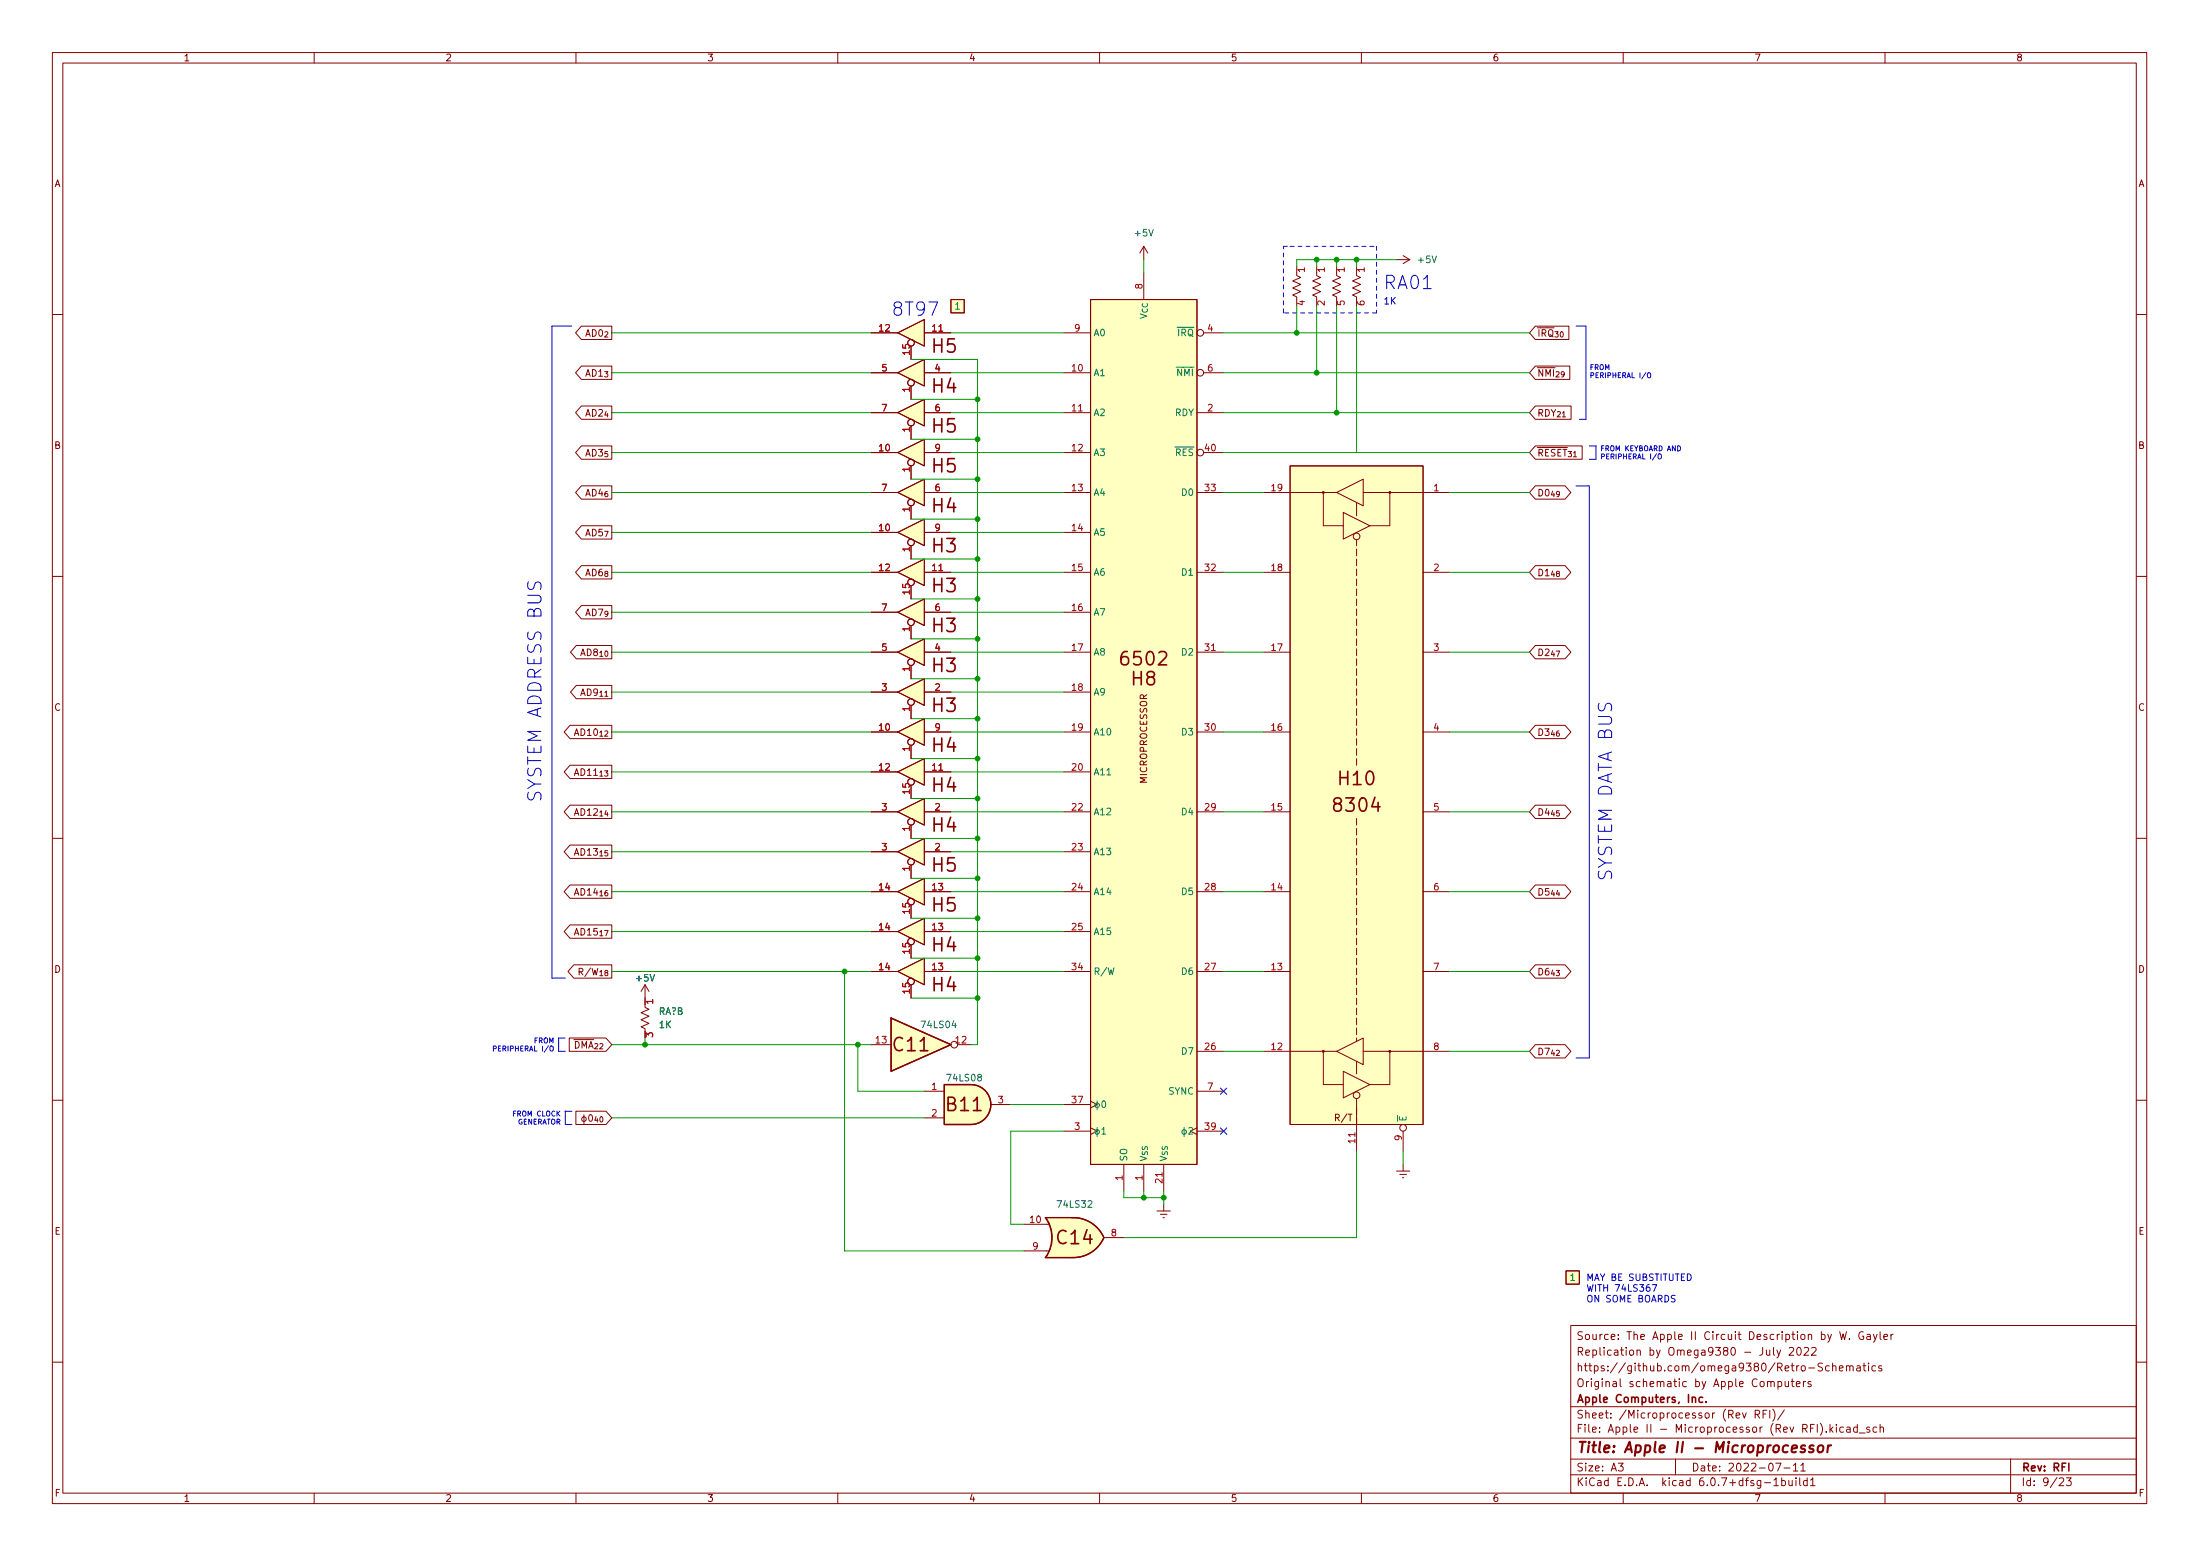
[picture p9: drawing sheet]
<svg xmlns="http://www.w3.org/2000/svg" width="420mm" height="297mm" viewBox="0 0 420 297" stroke-linecap="round" stroke-linejoin="round" font-family="sans-serif">
<g fill="none" stroke="#840000" stroke-width=".19">
<path d="M10 10h400v277h-400zM12 12h396v273h-396zM60 10v2M110 10v2M160 10v2M210 10v2M260 10v2M310 10v2M360 10v2M181.6 57.2h2.5v2.5h-2.5zM208.3 57.2h20.3v165.1h-20.3zM218.4 47v2.6"/>
<path d="M218.4 52.1v5.1M218.4 47l-.7 1.3M218.4 47l.8 1.3M247.6 52.1v.5l.8 .4-1.5 .6 1.5 .7-1.5 .7 1.5 .7-1.5 .6 .7 .4v.5M251.5 52.1v.5l.7 .4-1.5 .6 1.5 .7-1.5 .7 1.5 .7-1.5 .6 .8 .4v.5M255.3 52.1v.5l.7 .4-1.5 .6 1.5 .7-1.5 .7 1.5 .7-1.5 .6 .8 .4v.5M259.1 52.1v.5l.7 .4-1.5 .6 1.5 .7-1.5 .7 1.5 .7-1.5 .6 .8 .4v.5M266.7 49.6h2.5M268 48.8l1.2 .8M269.2 49.6l-1.2 .7M10 60h2M111 62.3h5.8v2.5h-5.8l-1.1-1.3z"/>
<path d="M111 69.9h5.8v2.5h-5.8l-1.1-1.2zM111 77.5h5.8v2.5h-5.8l-1.1-1.2zM166.4 63.5h5M166.4 71.2h5M166.4 78.8h5M171.4 63.5l5.1-2.5v5.1zM171.4 78.8l5.1-2.6v5.1zM171.4 71.2l5.1-2.6v5.1zM174 66.1v2.5M174 73.7v2.5M176.5 63.5h5.1M176.5 71.2h5.1"/>
<path d="M176.5 78.8h5.1M203.2 63.5h5.1M203.2 71.2h5.1M203.2 78.8h5.1M228.6 78.8h5.1M229.9 63.5h3.8M229.9 71.2h3.8M293.2 62.3h6.4v2.5h-6.4l-1.1-1.3zM293.2 69.9h6.6v2.5h-6.6l-1.1-1.2zM293.2 77.5h6.8v2.5h-6.8l-1.1-1.2zM408 60h2M111 92.7h5.8v2.6h-5.8l-1.1-1.3z"/>
<path d="M111 85.1h5.8v2.6h-5.8l-1.1-1.3zM166.4 86.4h5M166.4 94h5M171.4 86.4l5.1-2.5v5zM171.4 94l5.1-2.5v5.1zM174 81.3v2.6M174 88.9v2.6M174 96.6v2.5M176.5 86.4h5.1M176.5 94h5.1M203.2 86.4h5.1M203.2 94h5.1"/>
<path d="M228.6 94h5.1M229.9 86.4h3.8M241.3 94h14M246.4 88.9h25.4v125.8h-25.4zM252.7 94v6.4h3.8M255.3 94l5-2.5v5.1zM256.5 97.8l5.1 2.6-5.1 2.5zM259.1 96v2.5M260.3 94h16.6M265.4 94v6.4h-3.8M293.2 85.1h9v2.6h-9l-1.1-1.3zM293.2 92.7h5.7l1.1 1.3-1.1 1.3h-5.7l-1.1-1.3z"/>
<path d="M10 110h2M111 100.4h5.8v2.5h-5.8l-1.1-1.3zM111 115.6h5.8v2.5h-5.8l-1.1-1.2zM111 108h5.8v2.5h-5.8l-1.1-1.2zM166.4 109.3h5M166.4 101.6h5M166.4 116.9h5M171.4 109.3l5.1-2.6v5.1zM171.4 101.6l5.1-2.5v5.1zM171.4 116.9l5.1-2.6v5.1zM174 104.2v2.5M174 111.8v2.5"/>
<path d="M174 119.4v2.6M176.5 109.3h5.1M176.5 101.6h5.1M176.5 116.9h5.1M203.2 109.3h5.1M203.2 101.6h5.1M203.2 116.9h5.1M228.6 109.3h5.1M241.3 109.3h5.1M259.1 103v1.2M259.1 104.8v1.3M259.1 106.7v1.3"/>
<path d="M259.1 108.6v1.3M259.1 110.5v1.3M259.1 112.4v1.3M259.1 114.3v1.3M259.1 116.2v1.3M259.1 118.1v1.3M271.8 109.3h5.1M293.2 108h5.7l1.1 1.3-1.1 1.2h-5.7l-1.1-1.2zM408 110h2M108.9 138.5h7.9v2.5h-7.9l-1.2-1.3zM110.1 123.2h6.7v2.6h-6.7l-1.1-1.3zM110.1 130.8h6.7v2.6h-6.7l-1.1-1.3z"/>
<path d="M166.4 124.5h5M166.4 132.1h5M166.4 139.7h5M171.4 139.7l5.1-2.5v5.1zM171.4 132.1l5.1-2.5v5.1zM171.4 124.5l5.1-2.5v5zM174 127v2.6M174 134.7v2.5M176.5 124.5h5.1M176.5 132.1h5.1M176.5 139.7h5.1M203.2 124.5h5.1"/>
<path d="M203.2 132.1h5.1M203.2 139.7h5.1M228.6 124.5h5.1M228.6 139.7h5.1M241.3 124.5h5.1M241.3 139.7h5.1M259.1 120.1v1.2M259.1 122v1.2M259.1 123.9v1.2M259.1 125.8v1.2M259.1 127.7v1.2M259.1 129.6v1.2"/>
<path d="M259.1 131.5v1.3M259.1 133.4v1.3M259.1 135.3v1.3M259.1 137.2v1.3M259.1 139.1v1.3M271.8 124.5h5.1M271.8 139.7h5.1M293.2 123.2h5.7l1.1 1.3-1.1 1.3h-5.7l-1.1-1.3zM293.2 138.5h5.7l1.1 1.2-1.1 1.3h-5.7l-1.1-1.3zM108.9 153.7h7.9v2.5h-7.9l-1.2-1.2zM108.9 146.1h7.9v2.5h-7.9l-1.2-1.2zM166.4 147.4h5"/>
<path d="M166.4 155h5M171.4 147.4l5.1-2.6v5.1zM171.4 155l5.1-2.6v5.1zM174 142.3v2.5M174 149.9v2.5M174 157.5v2.6M176.5 147.4h5.1M176.5 155h5.1M203.2 147.4h5.1M203.2 155h5.1M228.6 155h5.1M241.3 155h5.1"/>
<path d="M259.1 141v1.3M259.1 142.9v1.3M259.1 144.8v1.3M259.1 156.2v1.3M259.1 158.2v1.2M271.8 155h5.1M293.2 153.7h5.7l1.1 1.3-1.1 1.2h-5.7l-1.1-1.2zM10 160h2M108.9 161.3h7.9v2.6h-7.9l-1.2-1.3zM108.9 176.6h7.9v2.5h-7.9l-1.2-1.3zM108.9 168.9h7.9v2.6h-7.9l-1.2-1.3zM166.4 170.2h5"/>
<path d="M166.4 162.6h5M166.4 177.8h5M171.4 170.2l5.1-2.5v5.1zM171.4 162.6l5.1-2.5v5zM171.4 177.8l5.1-2.5v5.1zM174 165.1v2.6M174 172.8v2.5M176.5 170.2h5.1M176.5 162.6h5.1M176.5 177.8h5.1M203.2 170.2h5.1M203.2 162.6h5.1"/>
<path d="M203.2 177.8h5.1M228.6 170.2h5.1M241.3 170.2h5.1M259.1 160.1v1.2M259.1 162v1.2M259.1 163.9v1.2M259.1 165.8v1.2M259.1 167.7v1.2M259.1 169.6v1.3M259.1 171.5v1.3M259.1 173.4v1.3M259.1 175.3v1.3"/>
<path d="M259.1 177.2v1.3M259.1 179.1v1.3M271.8 170.2h5.1M293.2 168.9h5.7l1.1 1.3-1.1 1.3h-5.7l-1.1-1.3zM408 160h2M108.7 198.2h7l1.1 1.2-1.1 1.3h-7zM109.6 184.2h7.2v2.5h-7.2l-1.1-1.2zM123.2 191.8v.5l.8 .4-1.6 .6 1.6 .7-1.6 .7 1.6 .7-1.6 .6 .8 .4v.5M123.2 188l-.8 1.3M123.2 188v2.5M123.2 188l.8 1.3M166.4 185.5h5"/>
<path d="M166.4 199.4h3.8M171.4 185.5l5.1-2.6v5.1zM174 180.4v2.5M174 188v2.5M176.5 185.5h5.1M182.9 199.4h2.5M203.2 185.5h5.1M228.6 185.5h5.1M241.3 185.5h5.1M259.1 181v1.3M259.1 182.9v1.3M259.1 184.8v1.3"/>
<path d="M259.1 186.7v1.3M259.1 188.6v1.3M259.1 190.5v1.3M259.1 192.4v1.3M259.1 194.3v1.3M259.1 196.3v1.2M259.1 198.2v.6M271.8 185.5h5.1M293.2 184.2h5.7l1.1 1.3-1.1 1.2h-5.7l-1.1-1.2zM293.2 199.4h5.7l1.1 1.3-1.1 1.3h-5.7l-1.1-1.3zM10 210h2M110 212.1h5.7l1.1 1.3-1.1 1.3h-5.7z"/>
<path d="M111.5 212.8v1.7M112.6 212.9l.1-.1a.68 .68 0 0 1 .5 .6 .68 .68 0 0 1-.5 .7l-.3-.5zM113.8 213.1l-.2 .8h.6M114.1 213.5v.7M114.7 213.2h.1a.54 .54 0 0 1 .4 .5 .54 .54 0 0 1-.4 .5 .68 .68 0 0 1-.1-1zM176.5 208.3h3.8M176.5 213.4h3.8M189.2 210.9h3.8M203.2 215.9h5.1M203.2 210.9h5.1M208.3 215.3l1.2 .6-1.2 .7M208.3 210.2l1.2 .7-1.2 .6"/>
<path d="M228.6 215.3l-1.3 .6 1.3 .7M228.6 200.7h5.1M228.6 215.9h5.1M228.6 208.3h5.1M241.3 200.7h14M252.7 200.7v6.3h3.8M255.3 200.7l5-2.5v5zM256.5 204.5l5.1 2.5-5.1 2.6zM259.1 202.6v2.4M259.1 209.7v10M260.3 200.7h16.6M265.4 200.7v6.3h-3.8"/>
<path d="M268 215.9v3.8M408 210h2M195.6 233.7h4.8M195.6 238.8h4.8M205 232.4h-5.2a6.7 6.7 0 0 1 0 7.7h5.2M210.8 236.3h3.8M214.6 222.3v5.1M218.4 222.3v5.1M221 231.2h2.5M221.6 231.8h1.3M222.1 232.4h.3M222.2 222.3v5.1"/>
<path d="M222.2 229.9v1.3M266.7 223.6h2.5M267.3 224.2h1.3M267.8 224.8h.3M268 222.3v1.3M299.1 242.6h2.5v2.5h-2.5zM300 253h108v32h-108zM337.4 257.7v.9l.4 .1 .2-.1M338 257.7v1M338.7 257.2v1.3l.2 .2M339.4 257.7l.3 1M340.1 257.7l-.5 1.4-.2 .1"/>
<path d="M341.7 257.4l.6-.2 .2 .2 .1 .2-1 1.1h1M343.3 257.4l.2-.2a.8 .8 0 0 1 .5 .8 .8 .8 0 0 1-.5 .7l-.2-.1-.2-.5zM344.6 257.4l.5-.2 .3 .2v.2l-.9 1.1h.9M346 257.4l.6-.2 .2 .2v.2l-.9 1.1h.9M351.4 254.2l.3 1.5 .3-1.1 .3 1.1 .3-1.5M353.2 255.6v.1M355.9 254.3a.7 .7 0 0 0-.9 .7 .7 .7 0 0 0 .9 .6v-.5h-.3M356.6 254.8h.5l.1 .9M357.2 255.1h-.5a.29 .29 0 0 0-.2 .3 .29 .29 0 0 0 .2 .3l.5-.1M357.8 254.7l.3 1M358.5 254.7l-.5 1.4-.2 .1M359.1 254.2v1.3l.2 .2"/>
<path d="M359.8 255.2l.7-.1-.1-.3-.4-.1-.2 .2 .1 .7h.5M361.1 254.7v1M361.6 254.7l-.3 .1-.2 .2M10 260h2M300 278.5h108M300 274.5h108M300 268.5h108M309.1 279.3h.9l-.5 .6 .4 .1v.7l-.2 .1-.6-.1M320 278.5v3M332.8 269.7l.3 1 .4-1M335.2 270l.7-.1 .2-.2-.1-.3-.2-.2h-.6v1.5M335.6 270l.5 .7"/>
<path d="M336.7 269.9h.5M337.4 269.2h-.7v1.5M338 269.2v1.5M338.2 263.9l.2-.2 .4 .1 .1 .9M338.6 269a1.72 1.72 0 0 1 0 2.3M339.1 279.3h1l-.6 1.5M339.6 263.8l.4-.1 .3 .3-.2 .6h-.5M339.6 263.7v1.5M340.8 269.1l-1.3 2M340.9 263.7l.1 .9 .4 .1 .2-.1M341.6 263.7v1M342.1 263.7h.5"/>
<path d="M342.3 263.2v1.3l.3 .2M342.5 279.7l.4-.4v1.5M343.1 264.2l.7-.1-.1-.3-.4-.1-.2 .2v.7h.6M343.9 279.7l.5-.4v1.5M344.4 263.7v1M344.9 263.7l-.3 .1-.2 .2M345.9 263.8l-.4-.1-.2 .2 .1 .2 .5 .2v.3h-.6M348.1 260.3l-.6-.1-.2 .2v.4l.6 .3 .2 .3-.3 .3-.6-.1M348.8 273.3v.1M349.4 260.8l-.5-.1-.3 .3 .2 .6h.6M349.5 271.9v1.5M349.6 272.8l.5 .6"/>
<path d="M350 260.9l.2-.2 .4 .1v.9M350 260.2v1.5M350.1 272.4l-.6 .6M350.7 271.9v.2M350.7 272.4v1M351.3 261.2l.7-.1-.1-.3-.4-.1-.2 .2 .1 .7h.5M352.1 272.5l-.5-.1-.2 .3 .1 .6h.6M352.6 260.9l.3-.2 .3 .1 .1 .9M352.6 260.7v1M352.7 272.5h.6l.1 .9M353.3 260.9l.2-.2 .3 .1 .1 .9M353.4 272.8h-.5a.29 .29 0 0 0-.3 .3 .29 .29 0 0 0 .3 .3l.5-.1"/>
<path d="M354.6 260.8h.6l.1 .9M354.7 272.5l-.4-.1-.3 .3 .1 .6h.6M354.7 271.9v1.5M355.1 273.6h1.1M355.3 261.1h-.5a.29 .29 0 0 0-.2 .3 .29 .29 0 0 0 .2 .3l.5-.1M355.8 260.7h.6M356 260.2v1.3l.4 .2M356.8 260.2v.2M356.8 260.7v1M357.1 272.5l-.4-.1-.2 .2 .1 .2 .5 .2v.3h-.6M358.2 260.8l-.4-.1-.3 .3 .1 .6h.6M358.4 272.5l-.4-.1-.3 .3 .2 .6h.5"/>
<path d="M359.1 272.6l.2-.2 .3 .1 .1 .9M359.1 271.9v1.5M359.4 260.8l-.4-.1-.2 .2 .1 .2 .5 .2v.3h-.6M384 278.5v6.5M408 260h2M60 285v2M110 285v2M160 285v2M210 285v2M260 285v2M300 281.5h108M310 285v2"/>
<path d="M337 283h1.1M338.8 282.5l.4-.4v1.5M338.8 283.6h.8M340.3 282.7l.4-.1 .3 .3-.1 .6h-.6M340.3 282.1v1.5M340.7 280.2h1.2M341.6 282.6l.1 .9 .4 .1 .2-.1M342.3 282.6v1M342.5 280.8h.9M343 282.1v.2M343 282.6v1M343.7 282.1v1.3l.2 .2"/>
<path d="M343.9 280.8h.9M345.1 282.7l-.4-.1-.3 .3 .2 .6h.5M345.1 282.1v1.5M345.8 282.5l.4-.4v1.5M345.8 283.6h.8M360 285v2M393.3 282.3l.5-.2 .3 .2v.2l-.9 1.1h.9M394.6 282.1h1l-.5 .6 .4 .1v.7l-.2 .1-.7-.1"/>
<circle cx="174" cy="65.4" r=".63"/>
<circle cx="174" cy="73.1" r=".63"/>
<circle cx="229.2" cy="71.2" r=".63"/>
<circle cx="229.2" cy="63.5" r=".63"/>
<circle cx="174" cy="95.9" r=".63"/>
<circle cx="174" cy="88.3" r=".63"/>
<circle cx="174" cy="80.7" r=".63"/>
<circle cx="229.2" cy="86.4" r=".63"/>
<circle cx="174" cy="111.2" r=".63"/>
<circle cx="174" cy="103.5" r=".63"/>
<circle cx="174" cy="118.8" r=".63"/>
<circle cx="259.1" cy="102.4" r=".63"/>
<circle cx="174" cy="126.4" r=".63"/>
<circle cx="174" cy="134" r=".63"/>
<circle cx="174" cy="149.3" r=".63"/>
<circle cx="174" cy="156.9" r=".63"/>
<circle cx="174" cy="141.6" r=".63"/>
<circle cx="174" cy="179.7" r=".63"/>
<circle cx="174" cy="164.5" r=".63"/>
<circle cx="174" cy="172.1" r=".63"/>
<circle cx="174" cy="187.4" r=".63"/>
<circle cx="182.2" cy="199.4" r=".63"/>
<circle cx="111.5" cy="213.6" r=".44"/>
<circle cx="259.1" cy="209.1" r=".63"/>
<circle cx="268" cy="215.3" r=".63"/>
</g>
<path d="M323.2 266.9l.2-.2 .4 .1v.9M325.2 266.8l-.4-.1-.3 .3 .1 .6h.6M325.8 267.6v.1M395.1 279.3v1.5" fill="none" stroke="#840000" stroke-width=".3"/>
<path d="M342.2 276.6l1-.2-.1-.4h-.7l-.2 1 .2 .2 .6-.1M344.7 276a.49 .49 0 0 0-.7 .3l.2 .3 .5 .1v.3l-.3 .2-.6-.1M346.4 276a.49 .49 0 0 0-.8 .3v.2l.7 .2 .1 .2-.4 .3-.5-.1M347.3 276.1a.52 .52 0 0 1 .5-.2 .52 .52 0 0 1 .4 .4v.6a.55 .55 0 0 1-.6 .4 .55 .55 0 0 1-.5-.4zM349.1 275.9l-.1 1.3M349.7 275.9l-.4 .1-.2 .3" fill="none" stroke="#840000" stroke-width=".4"/>
<g fill="#ffffc2" stroke="#ffffc2" stroke-width=".19">
<path d="M171.4 109.3l5.1-2.6v5.1z"/>
<path d="M171.4 170.2l5.1-2.5v5.1z"/>
<path d="M171.4 162.6l5.1-2.5v5z"/>
<path d="M171.4 63.5l5.1-2.5v5.1z"/>
<path d="M208.3 57.2h20.3v165.1h-20.3z"/>
<path d="M255.3 200.7l5-2.5v5z"/>
<path d="M255.3 94l5-2.5v5.1z"/>
<path d="M256.5 204.5l5.1 2.5-5.1 2.6z"/>
<path d="M256.5 97.8l5.1 2.6-5.1 2.5z"/>
<path d="M246.4 88.9h25.4v125.8h-25.4z"/>
<path d="M299.1 242.6h2.5v2.5h-2.5z"/>
<path d="M171.4 86.4l5.1-2.5v5z"/>
<path d="M171.4 78.8l5.1-2.6v5.1z"/>
<path d="M171.4 177.8l5.1-2.5v5.1z"/>
<path d="M171.4 147.4l5.1-2.6v5.1z"/>
<path d="M171.4 155l5.1-2.6v5.1z"/>
<path d="M171.4 101.6l5.1-2.5v5.1z"/>
<path d="M171.4 94l5.1-2.5v5.1z"/>
<path d="M170.2 194.3l11.4 5.1-11.4 5.1z"/>
<path d="M171.4 185.5l5.1-2.6v5.1z"/>
<path d="M171.4 116.9l5.1-2.6v5.1z"/>
<path d="M171.4 71.2l5.1-2.6v5.1z"/>
<path d="M171.4 139.7l5.1-2.5v5.1z"/>
<path d="M171.4 132.1l5.1-2.5v5.1z"/>
<path d="M171.4 124.5l5.1-2.5v5z"/>
<path d="M199.6 232.4h5.1z"/>
<path d="M199.6 240.1h5.1z"/>
<path d="M199.8 232.4h5.2v7.7h-5.2a6.6 6.6 0 0 0 0-7.7z"/>
<path d="M204.7 232.4a6.4 6.4 0 0 1 6.1 3.9l-5.8 2.6z"/>
<path d="M205 233.7l5.8 2.6a6.3 6.3 0 0 1-6.1 3.8z"/>
<path d="M180.3 207h5.1v7.7h-5.1z"/>
<path d="M185.4 207a3.8 3.8 0 0 1 3.8 3.9 3.8 3.8 0 0 1-3.8 3.8z"/>
<path d="M181.6 57.2h2.5v2.5h-2.5z"/>
</g>
<g fill="none" stroke="#006464" stroke-width=".19">
<path d="M217.7 59.9l1.3 .4-1.3 .5M218.2 59a.45 .45 0 0 0 .4 .6 .45 .45 0 0 0 .5-.6M218.2 58a.45 .45 0 0 0 .4 .6 .45 .45 0 0 0 .5-.6M209.5 210.2v1.7M209.5 215.2v1.7M210.4 215.6l.4-.4v1.3M210.4 216.5h.8M210.6 210.2h.1a.68 .68 0 0 1 .5 .6 .68 .68 0 0 1-.5 .6 .84 .84 0 0 1-.1-1.2zM218.2 219.8v.6h.3l.2-.5 .3-.1 .2 .2-.1 .4M218.2 218.9l-.1 .4 .2 .2 .3-.1 .2-.5h.3v.6M222 219.8v.6h.3l.2-.5 .3-.1 .2 .2-.1 .4M222 218.9l-.1 .4 .2 .2 .3-.1 .2-.5h.3v.6"/>
<path d="M226.1 215.2v1.7M227 215.4l.5-.2 .3 .4-.8 .9h.8M217.7 220.7l1.3 .5-1.3 .4M221.6 220.7l1.2 .5-1.2 .4"/>
<circle cx="209.5" cy="216.1" r=".44"/>
<circle cx="209.5" cy="211" r=".44"/>
<circle cx="226.1" cy="216.1" r=".44"/>
</g>
<g fill="#840000" stroke="#840000" stroke-width=".19">
<circle cx="252.7" cy="200.7" r=".18"/>
<circle cx="252.7" cy="94" r=".18"/>
<circle cx="265.4" cy="200.7" r=".18"/>
<circle cx="265.4" cy="94" r=".18"/>
</g>
<path d="M170.2 194.3l11.4 5.1-11.4 5.1zM180.3 207h5.1a3.8 3.8 0 0 1 3.8 3.9 3.8 3.8 0 0 1-3.8 3.8h-5.1zM199.6 232.4h5.1a6.4 6.4 0 0 1 6.1 3.9M199.6 232.5a6.6 6.6 0 0 1 0 7.6h5.1a6.3 6.3 0 0 0 6.1-3.8" fill="none" stroke="#840000" stroke-width=".25"/>
<g fill="none" stroke="#0000c2" stroke-width=".19">
<path d="M109.2 62.3h-3.8v124.4h2.5M301 62.3h1.9v17.7h-1.3M314.7 71.3l.2-.1 .3 .1 .1 .5-.2 .3h-.2l-.2-.1zM301 92.7h2.5v109.3h-2.5M303.5 85.1h1.3v2.6M316.7 86.8l.2-.1 .3 .1 .1 .5-.1 .3h-.3l-.2-.1zM320.4 85.1a.48 .48 0 0 1 .6 .5 .48 .48 0 0 1-.6 .5zM107.9 198.2h-1.2v2.5M94.2 200.2l.5-.1v-.3l-.5-.1v.9M109.2 212.1h-1.3v2.6h1.3M315.5 245.2h.9l-.5 1.3M319.9 247.3h-.5l-.2 .2 .1 .3 .5 .3v.3l-.1 .1h-.5"/>
<path d="M322.3 243.2a.64 .64 0 0 1 .7 .6 .64 .64 0 0 1-.7 .7z"/>
</g>
<path d="M245.1 59.7v-12.7M245.1 47h1.3M246.4 47h16.5M262.9 59.7h-17.8M262.9 47v12.7" fill="none" stroke="#0000c2" stroke-width=".19" stroke-dasharray=".8 .8"/>
<g fill="none" stroke="#009600" stroke-width=".19">
<path d="M218.4 49.6v2.5M247.6 58.5v5M251.5 49.6v1.2M251.5 58.5v12.7M255.3 49.6v1.2M255.3 58.5v20.3M259.1 49.6v1.2M259.1 58.5v27.9M266.7 49.6h-19.1v1.2M116.8 63.5h49.6M116.8 78.8h49.6M116.8 71.2h49.6"/>
<path d="M174 68.6h12.7v130.8h-1.3M174 76.2h12.7M181.6 63.5h21.6M181.6 78.8h21.6M181.6 71.2h21.6M233.7 63.5h58.4M233.7 78.8h58.4M233.7 71.2h58.4M116.8 86.4h49.6M116.8 94h49.6M174 99.1h12.7M174 91.5h12.7"/>
<path d="M174 83.9h12.7M181.6 86.4h21.6M181.6 94h21.6M233.7 86.4h58.4M233.7 94h7.6M276.9 94h15.2M116.8 101.6h49.6M116.8 109.3h49.6M116.8 116.9h49.6M174 114.3h12.7M174 106.7h12.7M181.6 101.6h21.6"/>
<path d="M181.6 109.3h21.6M181.6 116.9h21.6M233.7 109.3h7.6M276.9 109.3h15.2M116.8 124.5h49.6M116.8 139.7h49.6M116.8 132.1h49.6M174 137.2h12.7M174 122h12.7M174 129.6h12.7M181.6 124.5h21.6M181.6 139.7h21.6"/>
<path d="M181.6 132.1h21.6M233.7 124.5h7.6M233.7 139.7h7.6M276.9 124.5h15.2M276.9 139.7h15.2M116.8 155h49.6M116.8 147.4h49.6M174 152.4h12.7M174 144.8h12.7M181.6 155h21.6M181.6 147.4h21.6M233.7 155h7.6"/>
<path d="M276.9 155h15.2M116.8 170.2h49.6M116.8 177.8h49.6M116.8 162.6h49.6M174 160.1h12.7M174 167.7h12.7M174 175.3h12.7M181.6 170.2h21.6M181.6 177.8h21.6M181.6 162.6h21.6M233.7 170.2h7.6M276.9 170.2h15.2"/>
<path d="M116.8 185.5h49.6M116.8 199.4h49.6M123.2 198.2v1.2M161.3 185.5v53.3h34.3M163.8 199.4v8.9h12.7M174 182.9h12.7M174 190.5h12.7M181.6 185.5h21.6M233.7 185.5h7.6M276.9 185.5h15.2M116.8 213.4h59.7M193 210.9h10.2"/>
<path d="M203.2 215.9h-10.2v17.8h2.6M233.7 200.7h7.6M259.1 219.7v16.6h-44.5M268 219.7v2.6M276.9 200.7h15.2M214.6 227.4v1.2h7.6M218.4 227.4v1.2M222.2 227.4v2.5"/>
</g>
<path d="M233.1 207.7l1.2 1.2M233.1 215.3l1.2 1.2M234.3 207.7l-1.2 1.2M234.3 215.3l-1.2 1.2" fill="none" stroke="#000084" stroke-width=".19"/>
<g fill="#009600" stroke="#009600" stroke-width=".19">
<circle cx="186.7" cy="106.7" r=".46"/>
<circle cx="186.7" cy="83.9" r=".46"/>
<circle cx="186.7" cy="91.5" r=".46"/>
<circle cx="186.7" cy="122" r=".46"/>
<circle cx="186.7" cy="129.6" r=".46"/>
<circle cx="186.7" cy="137.2" r=".46"/>
<circle cx="186.7" cy="160.1" r=".46"/>
<circle cx="161.3" cy="185.5" r=".46"/>
<circle cx="186.7" cy="167.7" r=".46"/>
<circle cx="186.7" cy="152.4" r=".46"/>
<circle cx="163.8" cy="199.4" r=".46"/>
<circle cx="186.7" cy="144.8" r=".46"/>
<circle cx="251.5" cy="49.6" r=".46"/>
<circle cx="255.3" cy="49.6" r=".46"/>
<circle cx="259.1" cy="49.6" r=".46"/>
<circle cx="186.7" cy="190.5" r=".46"/>
<circle cx="222.2" cy="228.6" r=".46"/>
<circle cx="186.7" cy="182.9" r=".46"/>
<circle cx="186.7" cy="175.3" r=".46"/>
<circle cx="218.4" cy="228.6" r=".46"/>
<circle cx="251.5" cy="71.2" r=".46"/>
<circle cx="247.6" cy="63.5" r=".46"/>
<circle cx="255.3" cy="78.8" r=".46"/>
<circle cx="186.7" cy="114.3" r=".46"/>
<circle cx="186.7" cy="99.1" r=".46"/>
<circle cx="186.7" cy="76.2" r=".46"/>
<circle cx="123.2" cy="199.4" r=".46"/>
</g>
<g font-size="3.5" fill="#0000c2">
<text x="264.2" y="55.2">RA01</text>
<text x="170.2" y="60.3">8T97</text>
<text x="103.4" y="151.8" transform="rotate(-90 103.4 151.8)">SYSTEM ADDRESS BUS</text>
<text x="307.9" y="168.3" transform="rotate(-90 307.9 168.3)">SYSTEM DATA BUS</text>
</g>
<g font-size="3.5" fill="#840000">
<text x="178.1" y="67.3">H5</text>
<text x="178.1" y="75">H4</text>
<text x="178.1" y="82.6">H5</text>
<text x="178.1" y="90.2">H5</text>
<text x="178.1" y="97.8">H4</text>
<text x="178.1" y="105.4">H3</text>
<text x="178.1" y="113.1">H3</text>
<text x="178.1" y="120.7">H3</text>
<text x="178.1" y="128.3">H3</text>
<text x="214.5" y="127">6502</text>
<text x="216.2" y="130.8">H8</text>
<text x="178.1" y="135.9">H3</text>
<text x="178.1" y="143.5">H4</text>
<text x="255.8" y="149.9">H10</text>
<text x="178.1" y="151.2">H4</text>
<text x="255.1" y="155">8304</text>
<text x="178.1" y="158.8">H4</text>
<text x="178.1" y="166.4">H5</text>
<text x="178.1" y="174">H5</text>
<text x="178.1" y="181.6">H4</text>
<text x="178.1" y="189.3">H4</text>
<text x="170.7" y="200.7">C11</text>
<text x="180.9" y="212.1">B11</text>
<text x="202" y="237.5">C14</text>
</g>
<text font-size="2.8" fill="#840000" x="301" y="277.3">Title: Apple II - Microprocessor</text>
<g font-size="2.1" fill="#840000">
<text x="301" y="255.8">Source: The Apple II Circuit Description by W. Gayler</text>
<text x="301" y="261.8">https://github.com/omega9380/Retro-Schematics</text>
<text x="301" y="258.8">Replication by Omega9380 - July 2022</text>
<text x="301" y="267.8">Apple Computers, Inc.</text>
<text x="301" y="264.8">Original schematic by Apple Computers</text>
<text x="301" y="273.5">File: Apple II - Microprocessor (Rev RFI).kicad_sch</text>
<text x="301" y="270.8">Sheet: /Microprocessor (Rev RFI)/</text>
<text x="301" y="280.9">Size: A3</text>
<text x="323" y="280.9">Date: 2022-07-11</text>
<text x="386" y="280.9">Rev: RFI</text>
<text x="301" y="283.7">KiCad E.D.A. kicad 6.0.7+dfsg-1build1</text>
<text x="386" y="283.7">Id: 9/23</text>
</g>
<g font-size="1.8" fill="#840000">
<text x="35" y="11.7">1</text>
<text x="85" y="11.7">2</text>
<text x="135" y="11.7">3</text>
<text x="185" y="11.7">4</text>
<text x="235" y="11.7">5</text>
<text x="285" y="11.7">6</text>
<text x="335" y="11.7">7</text>
<text x="385" y="11.7">8</text>
<text x="10.3" y="35.7">A</text>
<text x="408.3" y="35.7">A</text>
<text x="109.5" y="64.3">AD0_{2}</text>
<text x="293.5" y="64.3">~{IRQ}_{30}</text>
<text x="109.5" y="71.9">AD1_{3}</text>
<text x="293.5" y="71.9">~{NMI}_{29}</text>
<text x="109.5" y="79.5">AD2_{4}</text>
<text x="293.5" y="79.5">RDY_{21}</text>
<text x="10.3" y="85.7">B</text>
<text x="109.5" y="87.1">AD3_{5}</text>
<text x="408.3" y="85.7">B</text>
<text x="109.5" y="94.7">AD4_{6}</text>
<text x="293.5" y="94.7">D0_{49}</text>
<text x="109.5" y="102.4">AD5_{7}</text>
<text x="109.5" y="110">AD6_{8}</text>
<text x="293.5" y="110">D1_{48}</text>
<text x="109.5" y="117.6">AD7_{9}</text>
<text x="108.5" y="125.2">AD8_{10}</text>
<text x="293.5" y="125.2">D2_{47}</text>
<text x="10.3" y="135.7">C</text>
<text x="108.5" y="132.8">AD9_{11}</text>
<text x="408.3" y="135.7">C</text>
<text x="107.5" y="140.5">AD10_{12}</text>
<text x="293.5" y="140.5">D3_{46}</text>
<text x="107.5" y="148.1">AD11_{13}</text>
<text x="219.1" y="149.6" transform="rotate(-90 219.1 149.6)">MICROPROCESSOR</text>
<text x="107.5" y="155.7">AD12_{14}</text>
<text x="293.5" y="155.7">D4_{45}</text>
<text x="107.5" y="163.3">AD13_{15}</text>
<text x="107.5" y="170.9">AD14_{16}</text>
<text x="293.5" y="170.9">D5_{44}</text>
<text x="107.5" y="178.6">AD15_{17}</text>
<text x="10.3" y="185.7">D</text>
<text x="408.3" y="185.7">D</text>
<text x="108.6" y="186.2">R/W_{18}</text>
<text x="293.5" y="186.2">D6_{43}</text>
<text x="293.5" y="201.4">D7_{42}</text>
<text x="255.1" y="214">R/T</text>
<text x="10.4" y="235.7">E</text>
<text x="408.4" y="235.7">E</text>
<text x="10.4" y="285.7">F</text>
<text x="35" y="286.7">1</text>
<text x="85" y="286.7">2</text>
<text x="135" y="286.7">3</text>
<text x="185" y="286.7">4</text>
<text x="235" y="286.7">5</text>
<text x="285" y="286.7">6</text>
<text x="335" y="286.7">7</text>
<text x="385" y="286.7">8</text>
<text x="408.4" y="285.7">F</text>
</g>
<g font-size="1.8" fill="#006464">
<text x="216.8" y="45.1">+5V</text>
<text x="270.9" y="50.2">+5V</text>
<text x="182.4" y="59.1">1</text>
<text x="208.8" y="64.2">A0</text>
<text x="223.6" y="64.2">~{IRQ}</text>
<text x="208.8" y="71.8">A1</text>
<text x="223.5" y="71.8">~{NMI}</text>
<text x="208.8" y="79.4">A2</text>
<text x="224.4" y="79.4">RDY</text>
<text x="208.8" y="87">A3</text>
<text x="223.1" y="87">~{RES}</text>
<text x="208.8" y="94.7">A4</text>
<text x="225.8" y="94.7">D0</text>
<text x="208.8" y="102.3">A5</text>
<text x="208.8" y="109.9">A6</text>
<text x="225.8" y="109.9">D1</text>
<text x="208.8" y="117.5">A7</text>
<text x="208.8" y="125.1">A8</text>
<text x="225.8" y="125.1">D2</text>
<text x="208.8" y="132.8">A9</text>
<text x="208.8" y="140.4">A10</text>
<text x="225.8" y="140.4">D3</text>
<text x="208.8" y="148">A11</text>
<text x="208.8" y="155.6">A12</text>
<text x="225.8" y="155.6">D4</text>
<text x="208.8" y="163.2">A13</text>
<text x="208.8" y="170.9">A14</text>
<text x="225.8" y="170.9">D5</text>
<text x="208.8" y="178.5">A15</text>
<text x="121.6" y="187.4">+5V</text>
<text x="208.8" y="186.1">R/W</text>
<text x="225.8" y="186.1">D6</text>
<text x="125.7" y="193.7">RA?B</text>
<text x="125.9" y="196.3">1K</text>
<text x="176.2" y="196.3">74LS04</text>
<text x="225.8" y="201.3">D7</text>
<text x="181.1" y="206.4">74LS08</text>
<text x="223.2" y="209">SYNC</text>
<text x="268.6" y="214.2" transform="rotate(-90 268.6 214.2)">~{E}</text>
<text x="215.3" y="221.8" transform="rotate(-90 215.3 221.8)">SO</text>
<text x="202.1" y="230.5">74LS32</text>
<text x="299.9" y="244.5">1</text>
</g>
<g font-size="1.8" fill="#a90000">
<text x="249.2" y="52" transform="rotate(-90 249.2 52)">1</text>
<text x="253" y="52" transform="rotate(-90 253 52)">1</text>
<text x="256.8" y="52" transform="rotate(-90 256.8 52)">1</text>
<text x="260.6" y="52" transform="rotate(-90 260.6 52)">1</text>
<text x="218.2" y="55.1" transform="rotate(-90 218.2 55.1)">8</text>
<text x="249.2" y="58.3" transform="rotate(-90 249.2 58.3)">4</text>
<text x="253" y="58.3" transform="rotate(-90 253 58.3)">2</text>
<text x="256.8" y="58.3" transform="rotate(-90 256.8 58.3)">5</text>
<text x="260.6" y="58.3" transform="rotate(-90 260.6 58.3)">6</text>
<text x="167.9" y="63.3">12</text>
<text x="178.1" y="63.3">11</text>
<text x="205.2" y="63.3">9</text>
<text x="230.6" y="63.3">4</text>
<text x="168.4" y="70.9">5</text>
<text x="173.7" y="67.7" transform="rotate(-90 173.7 67.7)">15</text>
<text x="178.6" y="70.9">4</text>
<text x="204.8" y="70.9">10</text>
<text x="230.6" y="70.9">6</text>
<text x="173.7" y="74.8" transform="rotate(-90 173.7 74.8)">1</text>
<text x="168.4" y="78.5">7</text>
<text x="173.7" y="82.4" transform="rotate(-90 173.7 82.4)">1</text>
<text x="178.6" y="78.5">6</text>
<text x="204.8" y="78.5">11</text>
<text x="230.6" y="78.5">2</text>
<text x="167.9" y="86.1">10</text>
<text x="178.6" y="86.1">9</text>
<text x="204.8" y="86.1">12</text>
<text x="230.2" y="86.1">40</text>
<text x="168.4" y="93.8">7</text>
<text x="173.7" y="90.1" transform="rotate(-90 173.7 90.1)">1</text>
<text x="178.6" y="93.8">6</text>
<text x="204.8" y="93.8">13</text>
<text x="230.2" y="93.8">33</text>
<text x="242.9" y="93.8">19</text>
<text x="273.8" y="93.8">1</text>
<text x="167.9" y="101.4">10</text>
<text x="173.7" y="97.7" transform="rotate(-90 173.7 97.7)">1</text>
<text x="178.6" y="101.4">9</text>
<text x="204.8" y="101.4">14</text>
<text x="173.7" y="105.3" transform="rotate(-90 173.7 105.3)">1</text>
<text x="167.9" y="109">12</text>
<text x="173.7" y="113.4" transform="rotate(-90 173.7 113.4)">15</text>
<text x="178.1" y="109">11</text>
<text x="204.8" y="109">15</text>
<text x="230.2" y="109">32</text>
<text x="242.9" y="109">18</text>
<text x="273.8" y="109">2</text>
<text x="168.4" y="116.6">7</text>
<text x="178.6" y="116.6">6</text>
<text x="204.8" y="116.6">16</text>
<text x="168.4" y="124.2">5</text>
<text x="173.7" y="120.5" transform="rotate(-90 173.7 120.5)">1</text>
<text x="178.6" y="124.2">4</text>
<text x="204.8" y="124.2">17</text>
<text x="230.2" y="124.2">31</text>
<text x="242.9" y="124.2">17</text>
<text x="273.8" y="124.2">3</text>
<text x="168.4" y="131.9">3</text>
<text x="173.7" y="128.2" transform="rotate(-90 173.7 128.2)">1</text>
<text x="178.6" y="131.9">2</text>
<text x="204.8" y="131.9">18</text>
<text x="173.7" y="135.8" transform="rotate(-90 173.7 135.8)">1</text>
<text x="167.9" y="139.5">10</text>
<text x="173.7" y="143.4" transform="rotate(-90 173.7 143.4)">1</text>
<text x="178.6" y="139.5">9</text>
<text x="204.8" y="139.5">19</text>
<text x="230.2" y="139.5">30</text>
<text x="242.9" y="139.5">16</text>
<text x="273.8" y="139.5">4</text>
<text x="167.9" y="147.1">12</text>
<text x="178.1" y="147.1">11</text>
<text x="204.8" y="147.1">20</text>
<text x="168.4" y="154.7">3</text>
<text x="173.7" y="151.5" transform="rotate(-90 173.7 151.5)">15</text>
<text x="178.6" y="154.7">2</text>
<text x="204.8" y="154.7">22</text>
<text x="230.2" y="154.7">29</text>
<text x="242.9" y="154.7">15</text>
<text x="273.8" y="154.7">5</text>
<text x="173.7" y="158.6" transform="rotate(-90 173.7 158.6)">1</text>
<text x="168.4" y="162.3">3</text>
<text x="173.7" y="166.3" transform="rotate(-90 173.7 166.3)">1</text>
<text x="178.6" y="162.3">2</text>
<text x="204.8" y="162.3">23</text>
<text x="167.9" y="170">14</text>
<text x="178.1" y="170">13</text>
<text x="204.8" y="170">24</text>
<text x="230.2" y="170">28</text>
<text x="242.9" y="170">14</text>
<text x="273.8" y="170">6</text>
<text x="167.9" y="177.6">14</text>
<text x="173.7" y="174.4" transform="rotate(-90 173.7 174.4)">15</text>
<text x="178.1" y="177.6">13</text>
<text x="204.8" y="177.6">25</text>
<text x="167.9" y="185.2">14</text>
<text x="173.7" y="182" transform="rotate(-90 173.7 182)">15</text>
<text x="178.1" y="185.2">13</text>
<text x="204.8" y="185.2">34</text>
<text x="230.2" y="185.2">27</text>
<text x="242.9" y="185.2">13</text>
<text x="273.8" y="185.2">7</text>
<text x="124.7" y="191.7" transform="rotate(-90 124.7 191.7)">1</text>
<text x="173.7" y="189.6" transform="rotate(-90 173.7 189.6)">15</text>
<text x="124.7" y="198" transform="rotate(-90 124.7 198)">3</text>
<text x="167.3" y="199.2">13</text>
<text x="182.5" y="199.2">12</text>
<text x="230.2" y="200.4">26</text>
<text x="242.9" y="200.4">12</text>
<text x="273.8" y="200.4">8</text>
<text x="177.9" y="208.1">1</text>
<text x="230.6" y="208.1">7</text>
<text x="177.9" y="213.1">2</text>
<text x="190.6" y="210.6">3</text>
<text x="204.8" y="210.6">37</text>
<text x="205.2" y="215.7">3</text>
<text x="230.2" y="215.7">39</text>
<text x="258.8" y="218.2" transform="rotate(-90 258.8 218.2)">11</text>
<text x="267.7" y="217.7" transform="rotate(-90 267.7 217.7)">9</text>
<text x="214.4" y="225.3" transform="rotate(-90 214.4 225.3)">1</text>
<text x="218.2" y="225.3" transform="rotate(-90 218.2 225.3)">1</text>
<text x="222" y="225.8" transform="rotate(-90 222 225.8)">21</text>
<text x="196.8" y="233.5">10</text>
<text x="197.2" y="238.5">9</text>
<text x="212.2" y="236">8</text>
</g>
<g font-size="1.8" fill="#0000c2">
<text x="264.2" y="58.1">1K</text>
<text x="293.5" y="87.1">~{RESET}_{31}</text>
<text x="105.7" y="200.2">~{DMA}_{22}</text>
<text x="302.9" y="244.5">MAY BE SUBSTITUTED</text>
<text x="302.9" y="246.6">WITH 74LS367</text>
<text x="302.9" y="248.6">ON SOME BOARDS</text>
</g>
<g font-size="1.3" fill="#0000c2">
<text x="303.5" y="70.6">FROM</text>
<text x="303.5" y="72.2">PERIPHERAL I/O</text>
<text x="305.6" y="86.1">FROM KEYBOARD AND</text>
<text x="305.6" y="87.7">PERIPHERAL I/O</text>
<text x="95.1" y="200.7">PERIPHERAL I/O</text>
<text x="102" y="199.1">FROM</text>
<text x="98.1" y="213.1">FROM CLOCK</text>
<text x="98.6" y="214.7">GENERATOR</text>
</g>
</svg>
